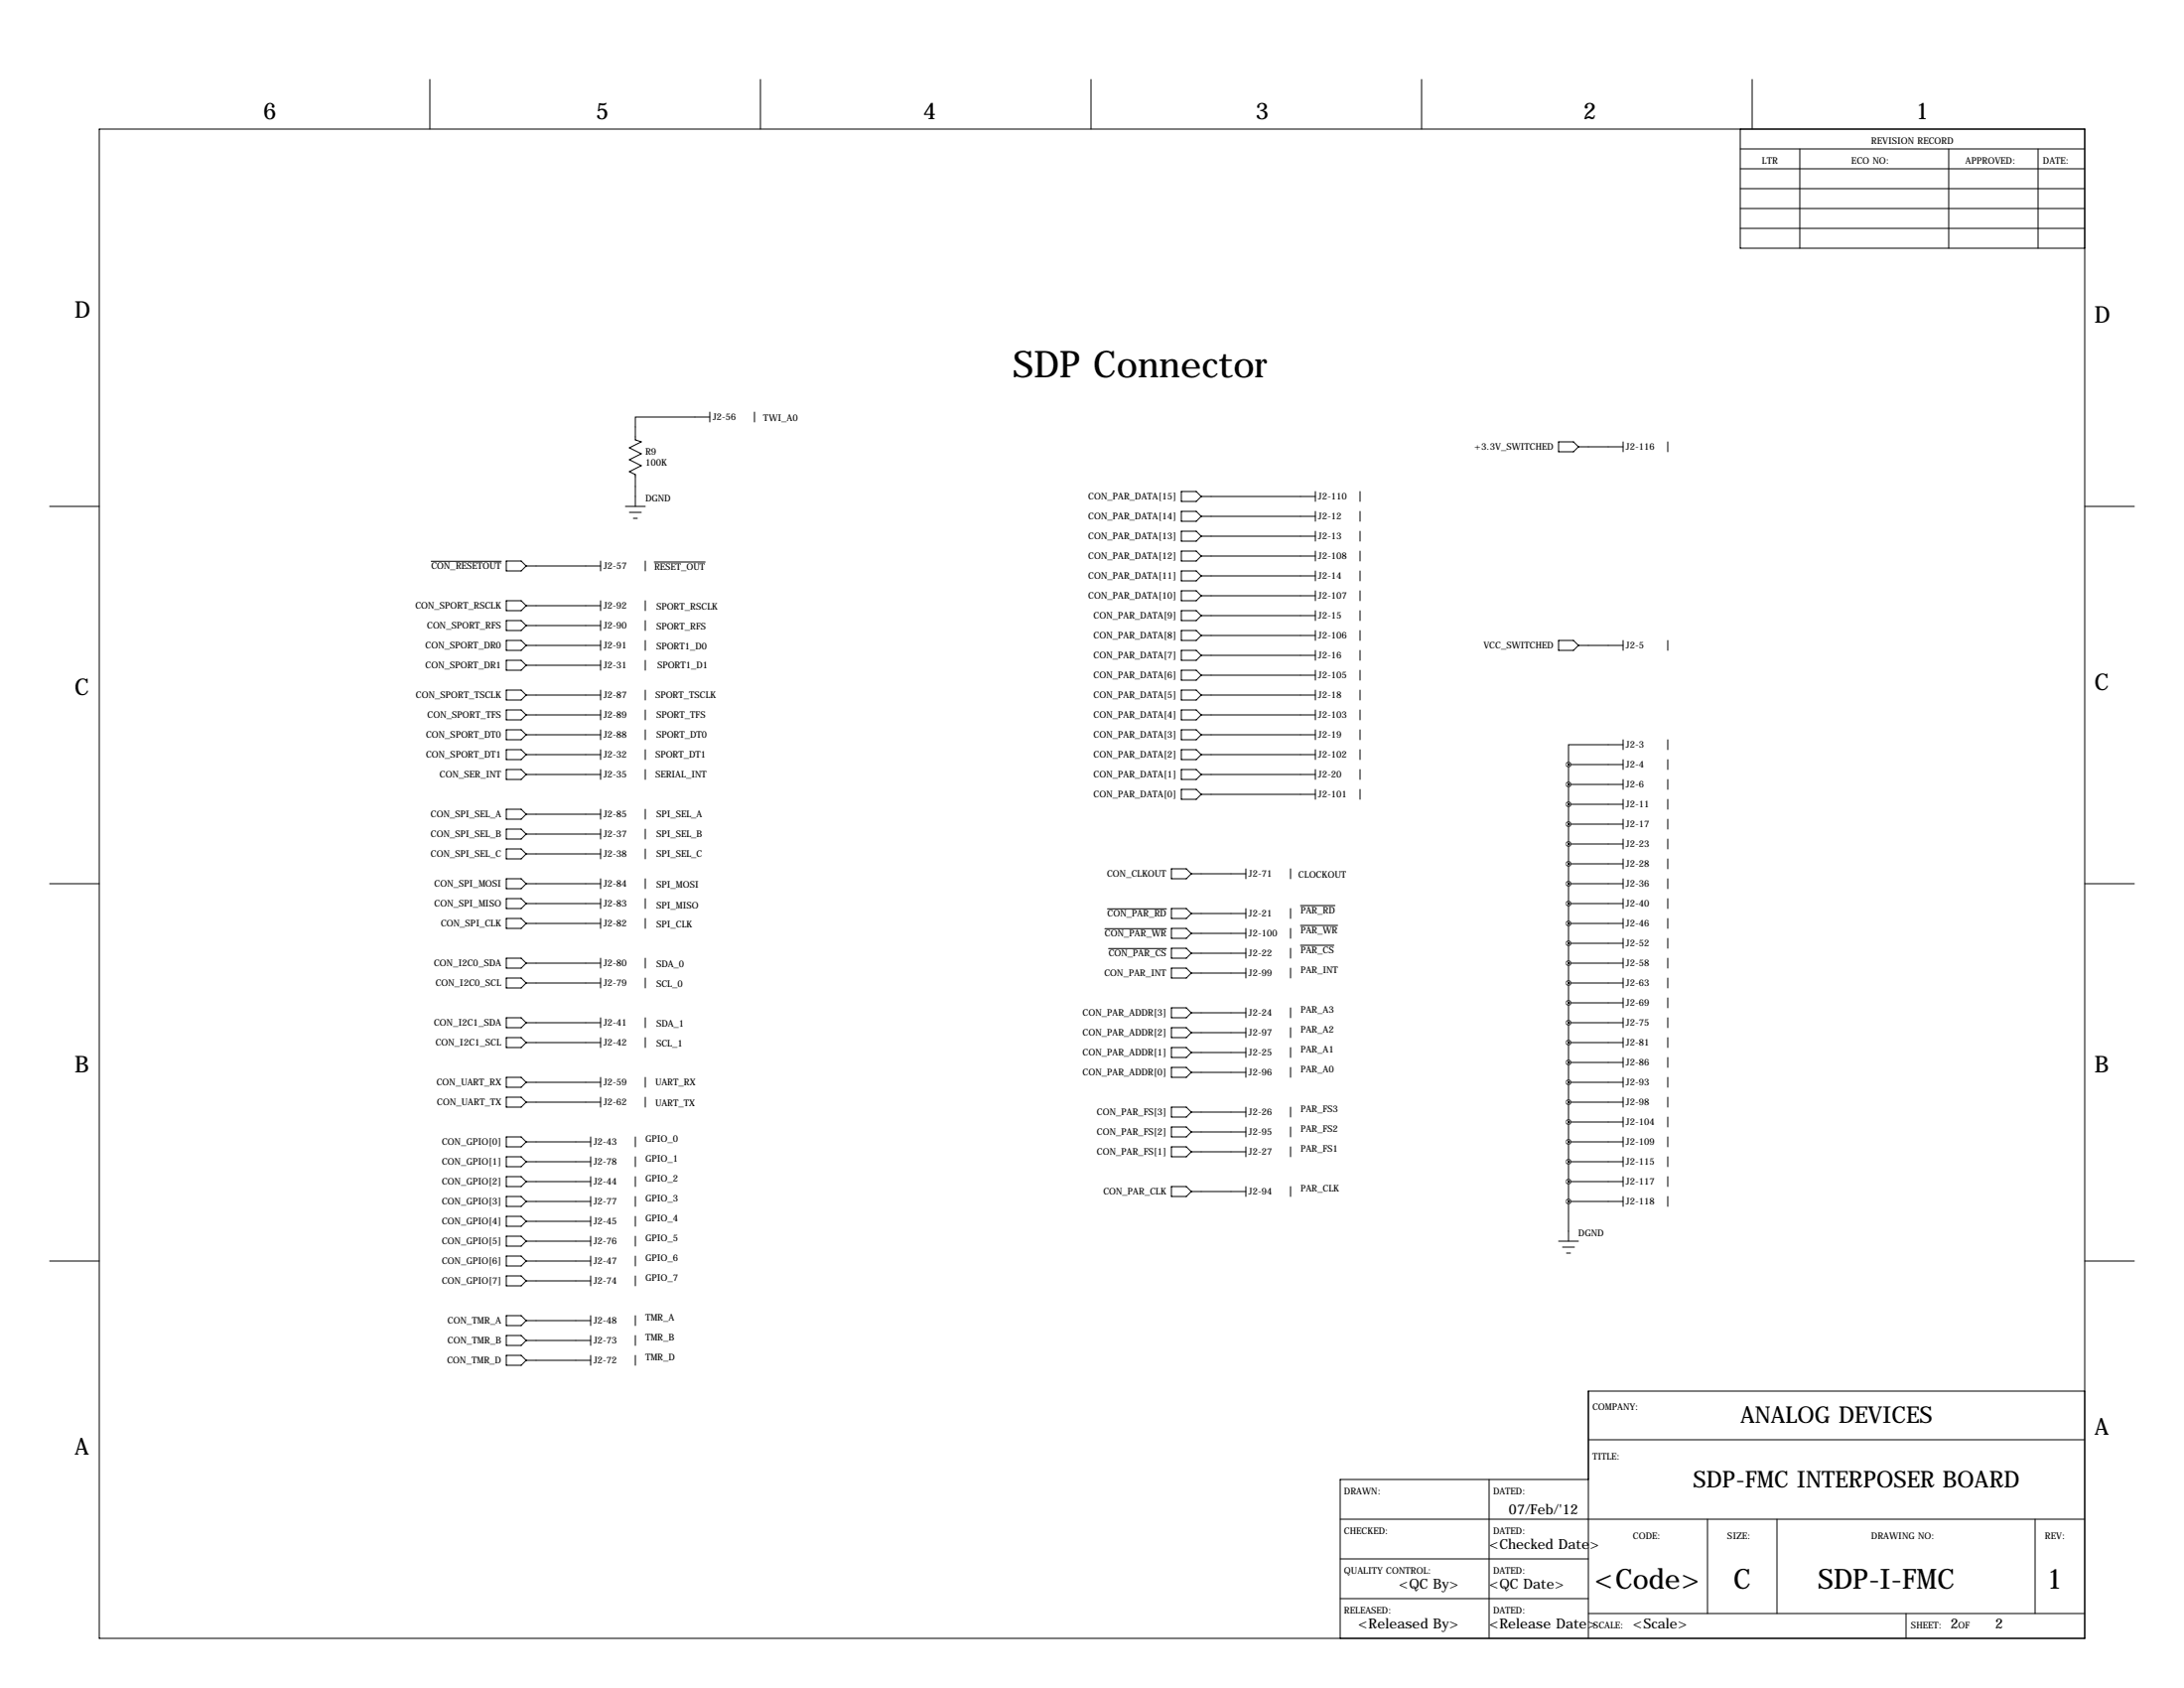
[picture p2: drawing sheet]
<svg xmlns="http://www.w3.org/2000/svg" width="559mm" height="432mm" viewBox="0 0 559 432" stroke-linecap="round" stroke-linejoin="round" font-family="sans-serif">
<g fill="none" stroke="#000" stroke-width=".25">
<path d="M25.4 33h508v386.1h-508zM110 20.3v12.7M194.6 20.3v12.7M279.1 20.3v12.7M363.7 20.3v12.7M445.3 38.1h88.1M445.3 33v30.5h88.1M448.3 20.3v12.7M460.5 38.1v25.4M498.6 38.1v25.4M521.5 38.1v25.4M445.3 48.3h88.1"/>
<path d="M445.3 43.2h88.1M445.3 53.3h88.1M445.3 58.4h88.1M181.6 106.7h-19v5.8l1.5 .5-3.1 1.6 3.1 1.5-3.1 1.5 3.1 1.5-3.1 1.5 1.6 .8v8.1M181.6 105.4v2.5M193 105.4v2.5M398.8 113h3.8l1.3 1.3-1.3 1.3h-3.8zM403.9 114.3h11.4M415.3 113v2.6M426.7 113v2.6M12.7 129.5h12.7M160 129.5h5.1"/>
<path d="M161 131.1h3.1M162.1 132.6h1M302.3 125.7h3.8l1.2 1.3-1.2 1.3h-3.8zM302.3 130.8h3.8l1.2 1.3-1.2 1.2h-3.8zM302.3 135.9h3.8l1.2 1.3-1.2 1.2h-3.8zM307.3 132.1h29.2M307.3 137.2h29.2M307.3 127h29.2M336.5 125.7v2.6M336.5 130.8v2.5M336.5 135.9v2.5M348 125.7v2.6"/>
<path d="M348 130.8v2.5M348 135.9v2.5M533.4 129.5h12.7M110.3 143.6h18M129.5 143.5h3.8l1.3 1.3-1.3 1.2h-3.8zM129.5 153.7h3.8l1.3 1.2-1.3 1.3h-3.8zM129.5 158.8h3.8l1.3 1.2-1.3 1.3h-3.8zM134.6 144.8h19.1M134.6 154.9h19.1M153.7 143.5v2.5M153.7 153.7v2.5M153.7 158.8v2.5"/>
<path d="M165.1 143.5v2.5M165.1 153.7v2.5M165.1 158.8v2.5M167.4 143.8h13M302.3 156.2h3.8l1.2 1.3-1.2 1.3h-3.8zM302.3 151.1h3.8l1.2 1.3-1.2 1.3h-3.8zM302.3 146h3.8l1.2 1.3-1.2 1.3h-3.8zM302.3 141h3.8l1.2 1.2-1.2 1.3h-3.8zM307.3 147.3h29.2M307.3 157.5h29.2M307.3 152.4h29.2M307.3 142.2h29.2"/>
<path d="M336.5 141v2.5M336.5 146v2.6M336.5 151.1v2.6M336.5 156.2v2.6M348 141v2.5M348 146v2.6M348 151.1v2.6M348 156.2v2.6M129.5 163.8h3.8l1.3 1.3-1.3 1.3h-3.8zM129.5 168.9h3.8l1.3 1.3-1.3 1.2h-3.8zM129.5 176.5h3.8l1.3 1.3-1.3 1.3h-3.8zM134.6 165.1h19.1"/>
<path d="M134.6 177.8h19.1M134.6 170.2h19.1M134.6 160h19.1M153.7 163.8v2.6M153.7 168.9v2.5M153.7 176.5v2.6M165.1 163.8v2.6M165.1 168.9v2.5M165.1 176.5v2.6M302.3 161.3h3.8l1.2 1.3-1.2 1.2h-3.8zM302.3 171.4h3.8l1.2 1.3-1.2 1.3h-3.8zM302.3 166.4h3.8l1.2 1.2-1.2 1.3h-3.8z"/>
<path d="M302.3 176.5h3.8l1.2 1.3-1.2 1.3h-3.8zM307.3 167.6h29.2M307.3 177.8h29.2M307.3 172.7h29.2M307.3 162.6h29.2M336.5 161.3v2.5M336.5 166.4v2.5M336.5 171.4v2.6M336.5 176.5v2.6M348 161.3v2.5M348 166.4v2.5M348 171.4v2.6"/>
<path d="M348 176.5v2.6M398.8 163.8h3.8l1.3 1.3-1.3 1.3h-3.8zM403.9 165.1h11.4M415.3 163.8v2.6M426.7 163.8v2.6M129.5 181.6h3.8l1.3 1.3-1.3 1.2h-3.8zM129.5 186.7h3.8l1.3 1.3-1.3 1.2h-3.8zM129.5 191.8h3.8l1.3 1.2-1.3 1.3h-3.8zM129.5 196.8h3.8l1.3 1.3-1.3 1.3h-3.8zM134.6 188h19.1M134.6 198.1h19.1M134.6 193h19.1"/>
<path d="M134.6 182.9h19.1M153.7 181.6v2.5M153.7 186.7v2.5M153.7 191.8v2.5M153.7 196.8v2.6M165.1 181.6v2.5M165.1 186.7v2.5M165.1 191.8v2.5M165.1 196.8v2.6M302.3 181.6h3.8l1.2 1.3-1.2 1.2h-3.8zM302.3 191.8h3.8l1.2 1.2-1.2 1.3h-3.8zM302.3 186.7h3.8l1.2 1.3-1.2 1.2h-3.8z"/>
<path d="M302.3 196.8h3.8l1.2 1.3-1.2 1.3h-3.8zM307.3 188h29.2M307.3 198.1h29.2M307.3 193h29.2M307.3 182.9h29.2M336.5 181.6v2.5M336.5 186.7v2.5M336.5 191.8v2.5M336.5 196.8v2.6M348 181.6v2.5M348 186.7v2.5M348 191.8v2.5"/>
<path d="M348 196.8v2.6M401.3 195.6h14M401.3 195.6v121.9M415.3 190.5h-14v5.1M415.3 189.2v2.6M415.3 194.3v2.5M415.3 199.4v2.5M426.7 189.2v2.6M426.7 194.3v2.5M426.7 199.4v2.5M129.5 207h3.8l1.3 1.3-1.3 1.2h-3.8zM129.5 212.1h3.8l1.3 1.3-1.3 1.2h-3.8z"/>
<path d="M129.5 217.2h3.8l1.3 1.2-1.3 1.3h-3.8zM134.6 213.4h19.1M134.6 218.4h19.1M134.6 208.3h19.1M153.7 207v2.5M153.7 212.1v2.5M153.7 217.2v2.5M165.1 207v2.5M165.1 212.1v2.5M165.1 217.2v2.5M302.3 201.9h3.8l1.2 1.3-1.2 1.3h-3.8zM307.3 203.2h29.2"/>
<path d="M336.5 201.9v2.6M348 201.9v2.6M401.3 200.7h14M401.3 205.7h14M401.3 210.8h14M401.3 215.9h14M415.3 204.5v2.5M415.3 209.5v2.6M415.3 214.6v2.6M415.3 219.7v2.5M426.7 204.5v2.5M426.7 209.5v2.6"/>
<path d="M426.7 214.6v2.6M426.7 219.7v2.5M12.7 226.1h12.7M129.5 234.9h3.8l1.3 1.3-1.3 1.3h-3.8zM129.5 229.9h3.8l1.3 1.2-1.3 1.3h-3.8zM129.5 224.8h3.8l1.3 1.3-1.3 1.2h-3.8zM134.6 226.1h19.1M134.6 231.1h19.1M134.6 236.2h19.1M153.7 224.8v2.5M153.7 229.9v2.5M153.7 234.9v2.6"/>
<path d="M165.1 224.8v2.5M165.1 229.9v2.5M165.1 234.9v2.6M282.7 237.6h15.7M283.4 232.5h15M299.7 232.4h3.8l1.3 1.3-1.3 1.2h-3.8zM299.7 222.2h3.8l1.3 1.3-1.3 1.3h-3.8zM299.7 237.5h3.8l1.3 1.3-1.3 1.2h-3.8zM304.8 233.7h14M304.8 223.5h14M304.8 238.8h14M318.8 222.2v2.6"/>
<path d="M318.8 232.4v2.5M318.8 237.5v2.5M330.2 222.2v2.6M330.2 232.4v2.5M330.2 237.5v2.5M332.7 236.7h9.5M332.7 231.6h8.9M401.3 226.1h14M401.3 221h14M401.3 231.1h14M401.3 236.2h14M415.3 224.8v2.5"/>
<path d="M415.3 229.9v2.5M415.3 234.9v2.6M426.7 224.8v2.5M426.7 229.9v2.5M426.7 234.9v2.6M533.4 226.1h12.7M129.5 245.1h3.8l1.3 1.3-1.3 1.2h-3.8zM129.5 250.2h3.8l1.3 1.3-1.3 1.2h-3.8zM134.6 246.4h19.1M134.6 251.5h19.1M153.7 245.1v2.5M153.7 250.2v2.5"/>
<path d="M165.1 245.1v2.5M165.1 250.2v2.5M283.6 242.6h14.8M299.7 242.6h3.8l1.3 1.2-1.3 1.3h-3.8zM299.7 247.6h3.8l1.3 1.3-1.3 1.3h-3.8zM299.7 257.8h3.8l1.3 1.3-1.3 1.2h-3.8zM304.8 243.8h14M304.8 259.1h14M304.8 248.9h14M318.8 242.6v2.5M318.8 247.6v2.6M318.8 257.8v2.5"/>
<path d="M330.2 242.6v2.5M330.2 247.6v2.6M330.2 257.8v2.5M332.7 241.8h8.6M401.3 241.3h14M401.3 246.4h14M401.3 251.5h14M401.3 256.5h14M415.3 240v2.6M415.3 245.1v2.5M415.3 250.2v2.5M415.3 255.3v2.5"/>
<path d="M426.7 240v2.6M426.7 245.1v2.5M426.7 250.2v2.5M426.7 255.3v2.5M129.5 260.3h3.8l1.3 1.3-1.3 1.3h-3.8zM129.5 265.4h3.8l1.3 1.3-1.3 1.3h-3.8zM129.5 275.6h3.8l1.3 1.3-1.3 1.2h-3.8zM134.6 261.6h19.1M134.6 266.7h19.1M134.6 276.9h19.1M153.7 260.3v2.6M153.7 265.4v2.6"/>
<path d="M153.7 275.6v2.5M165.1 260.3v2.6M165.1 265.4v2.6M165.1 275.6v2.5M299.7 262.9h3.8l1.3 1.3-1.3 1.2h-3.8zM299.7 268h3.8l1.3 1.2-1.3 1.3h-3.8zM299.7 273h3.8l1.3 1.3-1.3 1.3h-3.8zM304.8 269.2h14M304.8 274.3h14M304.8 264.2h14M318.8 262.9v2.5M318.8 268v2.5"/>
<path d="M318.8 273v2.6M330.2 262.9v2.5M330.2 268v2.5M330.2 273v2.6M401.3 261.6h14M401.3 266.7h14M401.3 276.9h14M401.3 271.8h14M415.3 260.3v2.6M415.3 265.4v2.6M415.3 270.5v2.5M415.3 275.6v2.5"/>
<path d="M426.7 260.3v2.6M426.7 265.4v2.6M426.7 270.5v2.5M426.7 275.6v2.5M129.5 280.7h3.8l1.3 1.2-1.3 1.3h-3.8zM129.5 290.8h3.8l1.3 1.3-1.3 1.3h-3.8zM129.5 295.9h3.8l1.3 1.3-1.3 1.2h-3.8zM134.6 292.1h16.5M134.6 281.9h19.1M134.6 297.2h16.5M151.1 290.8v2.6M151.1 295.9v2.5"/>
<path d="M153.7 280.7v2.5M162.6 290.8v2.6M162.6 295.9v2.5M165.1 280.7v2.5M299.7 283.2h3.8l1.3 1.3-1.3 1.3h-3.8zM299.7 288.3h3.8l1.3 1.3-1.3 1.2h-3.8zM299.7 293.4h3.8l1.3 1.2-1.3 1.3h-3.8zM304.8 284.5h14M304.8 294.6h14M304.8 289.6h14M318.8 283.2v2.6M318.8 288.3v2.5"/>
<path d="M318.8 293.4v2.5M330.2 283.2v2.6M330.2 288.3v2.5M330.2 293.4v2.5M401.3 292.1h14M401.3 281.9h14M401.3 297.2h14M401.3 287h14M415.3 280.7v2.5M415.3 285.8v2.5M415.3 290.8v2.6M415.3 295.9v2.5"/>
<path d="M426.7 280.7v2.5M426.7 285.8v2.5M426.7 290.8v2.6M426.7 295.9v2.5M129.5 306.1h3.8l1.3 1.2-1.3 1.3h-3.8zM129.5 301h3.8l1.3 1.3-1.3 1.2h-3.8zM129.5 311.1h3.8l1.3 1.3-1.3 1.3h-3.8zM129.5 316.2h3.8l1.3 1.3-1.3 1.3h-3.8zM134.6 302.3h16.5M134.6 312.4h16.5M134.6 317.5h16.5M134.6 307.3h16.5"/>
<path d="M151.1 301v2.5M151.1 306.1v2.5M151.1 311.1v2.6M151.1 316.2v2.6M162.6 301v2.5M162.6 306.1v2.5M162.6 311.1v2.6M162.6 316.2v2.6M299.7 303.5h3.8l1.3 1.3-1.3 1.3h-3.8zM304.8 304.8h14M318.8 303.5v2.6M330.2 303.5v2.6"/>
<path d="M398.8 317.5h5.1M399.8 319h3M401.3 302.3h14M401.3 307.3h14M415.3 301v2.5M415.3 306.1v2.5M426.7 301v2.5M426.7 306.1v2.5M12.7 322.6h12.7M129.5 321.3h3.8l1.3 1.3-1.3 1.2h-3.8zM129.5 326.4h3.8l1.3 1.3-1.3 1.2h-3.8zM129.5 336.5h3.8l1.3 1.3-1.3 1.3h-3.8z"/>
<path d="M134.6 322.6h16.5M134.6 337.8h16.5M134.6 327.7h16.5M151.1 321.3v2.5M151.1 326.4v2.5M151.1 336.5v2.6M162.6 321.3v2.5M162.6 326.4v2.5M162.6 336.5v2.6M400.8 320.5h1M533.4 322.6h12.7M129.5 341.6h3.8l1.3 1.3-1.3 1.3h-3.8z"/>
<path d="M129.5 346.7h3.8l1.3 1.3-1.3 1.2h-3.8zM134.6 348h16.5M134.6 342.9h16.5M151.1 341.6v2.6M151.1 346.7v2.5M162.6 341.6v2.6M162.6 346.7v2.5M533.4 355.9h-127v63.2M381 378.5v40.6M406.4 368.3h127M406.4 378.5h-63.5v40.6M342.9 388.6h190.5"/>
<path d="M342.9 398.8h63.5M436.9 388.6v24.1M454.7 388.6v24.1M520.7 388.6v24.1M342.9 408.9h63.5M406.4 412.7h127M487.7 412.7v6.4"/>
</g>
<path d="M401.3 200.7a.05 .05 0 0 0 .1 0 .05 .05 0 0 0-.1 0zM401.3 205.7a.05 .05 0 0 0 .1 0 .05 .05 0 0 0-.1 0zM401.3 210.8a.05 .05 0 0 0 .1 0 .05 .05 0 0 0-.1 0zM401.3 215.9a.05 .05 0 0 0 .1 0 .05 .05 0 0 0-.1 0zM401.3 221a.05 .05 0 0 0 .1 0 .05 .05 0 0 0-.1 0zM401.3 226.1a.05 .05 0 0 0 .1 0 .05 .05 0 0 0-.1 0zM401.3 231.1a.05 .05 0 0 0 .1 0 .05 .05 0 0 0-.1 0zM401.3 236.2a.05 .05 0 0 0 .1 0 .05 .05 0 0 0-.1 0zM401.3 241.3a.05 .05 0 0 0 .1 0 .05 .05 0 0 0-.1 0zM401.3 246.4a.05 .05 0 0 0 .1 0 .05 .05 0 0 0-.1 0zM401.3 251.5a.05 .05 0 0 0 .1 0 .05 .05 0 0 0-.1 0zM401.3 256.5a.05 .05 0 0 0 .1 0 .05 .05 0 0 0-.1 0zM401.3 261.6a.05 .05 0 0 0 .1 0 .05 .05 0 0 0-.1 0zM401.3 266.7a.05 .05 0 0 0 .1 0 .05 .05 0 0 0-.1 0zM401.3 271.8a.05 .05 0 0 0 .1 0 .05 .05 0 0 0-.1 0zM401.3 276.9a.05 .05 0 0 0 .1 0 .05 .05 0 0 0-.1 0zM401.3 281.9a.05 .05 0 0 0 .1 0 .05 .05 0 0 0-.1 0zM401.3 287a.05 .05 0 0 0 .1 0 .05 .05 0 0 0-.1 0zM401.3 292.1a.05 .05 0 0 0 .1 0 .05 .05 0 0 0-.1 0zM401.3 297.2a.05 .05 0 0 0 .1 0 .05 .05 0 0 0-.1 0zM401.3 302.3a.05 .05 0 0 0 .1 0 .05 .05 0 0 0-.1 0zM401.3 307.3a.05 .05 0 0 0 .1 0 .05 .05 0 0 0-.1 0zM401.3 195.6a.05 .05 0 0 0 .1 0 .05 .05 0 0 0-.1 0z" fill="#000" stroke="#000" stroke-width="1.3"/>
<text font-size="9.5" x="259.1" y="96.5">SDP Connector</text>
<g font-size="7.1">
<text x="408" y="406.4">&lt;Code&gt;</text>
<text x="443.5" y="406.4">C</text>
<text x="465.1" y="406.4">SDP-I-FMC</text>
<text x="523.7" y="406.4">1</text>
</g>
<g font-size="5.9">
<text x="67.3" y="30.5">6</text>
<text x="152.4" y="30.5">5</text>
<text x="236.2" y="30.5">4</text>
<text x="321.3" y="30.5">3</text>
<text x="405.1" y="30.5">2</text>
<text x="490.2" y="30.5">1</text>
<text x="19" y="81.3">D</text>
<text x="535.9" y="82.6">D</text>
<text x="19" y="177.8">C</text>
<text x="535.9" y="176.5">C</text>
<text x="19" y="274.3">B</text>
<text x="535.9" y="274.3">B</text>
<text x="445.3" y="364">ANALOG DEVICES</text>
<text x="535.9" y="367">A</text>
<text x="19" y="372.1">A</text>
<text x="433.2" y="380.5">SDP-FMC INTERPOSER BOARD</text>
</g>
<g font-size="3.6">
<text x="386.1" y="387.3">07/Feb/'12</text>
<text x="381" y="396.2">&lt;Checked Date&gt;</text>
<text x="357.9" y="406.4">&lt;QC By&gt;</text>
<text x="381" y="406.4">&lt;QC Date&gt;</text>
<text x="347.5" y="416.5">&lt;Released By&gt;</text>
<text x="381" y="416.5">&lt;Release Date&gt;</text>
<text x="417.8" y="416.5">&lt;Scale&gt;</text>
<text x="499.1" y="416.5">2</text>
<text x="510.5" y="416.5">2</text>
</g>
<g font-size="2.4">
<text x="450.8" y="41.9">LTR</text>
<text x="473.7" y="41.9">ECO NO:</text>
<text x="478.8" y="36.8">REVISION RECORD</text>
<text x="502.9" y="41.9">APPROVED:</text>
<text x="522.7" y="41.9">DATE:</text>
<text x="182.4" y="107.5">J2-56</text>
<text x="195.3" y="107.7">TWI_A0</text>
<text x="165.1" y="116.3">R9</text>
<text x="165.1" y="119">100K</text>
<text x="377.3" y="115.1">+3.3V_SWITCHED</text>
<text x="416.1" y="115.1">J2-116</text>
<text x="165.1" y="128.3">DGND</text>
<text x="278.4" y="127.8">CON_PAR_DATA[15]</text>
<text x="337.3" y="127.8">J2-110</text>
<text x="278.4" y="132.9">CON_PAR_DATA[14]</text>
<text x="278.4" y="138">CON_PAR_DATA[13]</text>
<text x="337.3" y="132.9">J2-12</text>
<text x="337.3" y="138">J2-13</text>
<text x="278.4" y="143.1">CON_PAR_DATA[12]</text>
<text x="337.3" y="143.1">J2-108</text>
<text x="110.3" y="145.6">CON_RESETOUT</text>
<text x="154.4" y="145.6">J2-57</text>
<text x="167.4" y="145.8">RESET_OUT</text>
<text x="278.4" y="148.2">CON_PAR_DATA[11]</text>
<text x="337.3" y="148.2">J2-14</text>
<text x="106.3" y="155.8">CON_SPORT_RSCLK</text>
<text x="154.4" y="155.8">J2-92</text>
<text x="167.9" y="156">SPORT_RSCLK</text>
<text x="278.4" y="153.2">CON_PAR_DATA[10]</text>
<text x="337.3" y="153.2">J2-107</text>
<text x="109.3" y="160.9">CON_SPORT_RFS</text>
<text x="154.4" y="160.9">J2-90</text>
<text x="167.9" y="161">SPORT_RFS</text>
<text x="279.8" y="158.3">CON_PAR_DATA[9]</text>
<text x="337.3" y="158.3">J2-15</text>
<text x="108.8" y="165.9">CON_SPORT_DR0</text>
<text x="154.4" y="165.9">J2-91</text>
<text x="167.9" y="166.1">SPORT1_D0</text>
<text x="279.8" y="163.4">CON_PAR_DATA[8]</text>
<text x="337.3" y="163.4">J2-106</text>
<text x="379.6" y="165.9">VCC_SWITCHED</text>
<text x="416.1" y="165.9">J2-5</text>
<text x="108.8" y="171">CON_SPORT_DR1</text>
<text x="154.4" y="171">J2-31</text>
<text x="168.1" y="170.9">SPORT1_D1</text>
<text x="279.8" y="168.5">CON_PAR_DATA[7]</text>
<text x="279.8" y="173.6">CON_PAR_DATA[6]</text>
<text x="337.3" y="168.5">J2-16</text>
<text x="337.3" y="173.6">J2-105</text>
<text x="106.4" y="178.6">CON_SPORT_TSCLK</text>
<text x="154.4" y="178.6">J2-87</text>
<text x="167.6" y="178.6">SPORT_TSCLK</text>
<text x="279.8" y="178.6">CON_PAR_DATA[5]</text>
<text x="337.3" y="178.6">J2-18</text>
<text x="109.4" y="183.7">CON_SPORT_TFS</text>
<text x="154.4" y="183.7">J2-89</text>
<text x="167.9" y="183.6">SPORT_TFS</text>
<text x="279.8" y="183.7">CON_PAR_DATA[4]</text>
<text x="337.3" y="183.7">J2-103</text>
<text x="109" y="188.8">CON_SPORT_DT0</text>
<text x="154.4" y="188.8">J2-88</text>
<text x="167.9" y="188.7">SPORT_DT0</text>
<text x="279.8" y="188.8">CON_PAR_DATA[3]</text>
<text x="337.3" y="188.8">J2-19</text>
<text x="416.1" y="191.3">J2-3</text>
<text x="109" y="193.9">CON_SPORT_DT1</text>
<text x="154.4" y="193.9">J2-32</text>
<text x="167.6" y="193.8">SPORT_DT1</text>
<text x="279.8" y="193.9">CON_PAR_DATA[2]</text>
<text x="337.3" y="193.9">J2-102</text>
<text x="416.1" y="196.4">J2-4</text>
<text x="112.5" y="199">CON_SER_INT</text>
<text x="154.4" y="199">J2-35</text>
<text x="167.6" y="198.9">SERIAL_INT</text>
<text x="279.8" y="199">CON_PAR_DATA[1]</text>
<text x="337.3" y="199">J2-20</text>
<text x="416.1" y="201.5">J2-6</text>
<text x="110.2" y="209.1">CON_SPI_SEL_A</text>
<text x="154.4" y="209.1">J2-85</text>
<text x="167.9" y="209">SPI_SEL_A</text>
<text x="279.8" y="204">CON_PAR_DATA[0]</text>
<text x="337.3" y="204">J2-101</text>
<text x="416.1" y="206.6">J2-11</text>
<text x="110.2" y="214.2">CON_SPI_SEL_B</text>
<text x="154.4" y="214.2">J2-37</text>
<text x="167.9" y="214.1">SPI_SEL_B</text>
<text x="416.1" y="211.7">J2-17</text>
<text x="110.2" y="219.3">CON_SPI_SEL_C</text>
<text x="154.4" y="219.3">J2-38</text>
<text x="167.9" y="219.2">SPI_SEL_C</text>
<text x="416.1" y="216.7">J2-23</text>
<text x="416.1" y="221.8">J2-28</text>
<text x="111.2" y="226.9">CON_SPI_MOSI</text>
<text x="154.4" y="226.9">J2-84</text>
<text x="167.9" y="227.1">SPI_MOSI</text>
<text x="283.2" y="224.4">CON_CLKOUT</text>
<text x="319.5" y="224.4">J2-71</text>
<text x="332.2" y="224.5">CLOCKOUT</text>
<text x="416.1" y="226.9">J2-36</text>
<text x="111.2" y="232">CON_SPI_MISO</text>
<text x="154.4" y="232">J2-83</text>
<text x="167.9" y="232.4">SPI_MISO</text>
<text x="332.7" y="233.7">PAR_RD</text>
<text x="416.1" y="232">J2-40</text>
<text x="112.8" y="237.1">CON_SPI_CLK</text>
<text x="154.4" y="237.1">J2-82</text>
<text x="167.9" y="237.2">SPI_CLK</text>
<text x="282.7" y="239.6">CON_PAR_WR</text>
<text x="283.4" y="234.5">CON_PAR_RD</text>
<text x="319.5" y="234.5">J2-21</text>
<text x="319.5" y="239.6">J2-100</text>
<text x="332.7" y="238.8">PAR_WR</text>
<text x="416.1" y="237.1">J2-46</text>
<text x="283.6" y="244.7">CON_PAR_CS</text>
<text x="319.5" y="244.7">J2-22</text>
<text x="332.7" y="243.8">PAR_CS</text>
<text x="416.1" y="242.1">J2-52</text>
<text x="111" y="247.2">CON_I2C0_SDA</text>
<text x="154.4" y="247.2">J2-80</text>
<text x="167.9" y="247.4">SDA_0</text>
<text x="282.6" y="249.8">CON_PAR_INT</text>
<text x="319.5" y="249.8">J2-99</text>
<text x="332.7" y="248.9">PAR_INT</text>
<text x="416.1" y="247.2">J2-58</text>
<text x="111.4" y="252.3">CON_I2C0_SCL</text>
<text x="154.4" y="252.3">J2-79</text>
<text x="167.9" y="252.5">SCL_0</text>
<text x="416.1" y="252.3">J2-63</text>
<text x="416.1" y="257.4">J2-69</text>
<text x="111" y="262.5">CON_I2C1_SDA</text>
<text x="154.4" y="262.5">J2-41</text>
<text x="167.9" y="262.6">SDA_1</text>
<text x="277" y="259.9">CON_PAR_ADDR[3]</text>
<text x="319.5" y="259.9">J2-24</text>
<text x="332.7" y="259.1">PAR_A3</text>
<text x="416.1" y="262.5">J2-75</text>
<text x="111.4" y="267.5">CON_I2C1_SCL</text>
<text x="154.4" y="267.5">J2-42</text>
<text x="167.9" y="267.7">SCL_1</text>
<text x="277" y="265">CON_PAR_ADDR[2]</text>
<text x="319.5" y="265">J2-97</text>
<text x="332.7" y="264.2">PAR_A2</text>
<text x="332.7" y="269.2">PAR_A1</text>
<text x="416.1" y="267.5">J2-81</text>
<text x="277" y="275.2">CON_PAR_ADDR[0]</text>
<text x="277" y="270.1">CON_PAR_ADDR[1]</text>
<text x="319.5" y="270.1">J2-25</text>
<text x="319.5" y="275.2">J2-96</text>
<text x="332.7" y="274.3">PAR_A0</text>
<text x="416.1" y="272.6">J2-86</text>
<text x="111.7" y="277.7">CON_UART_RX</text>
<text x="154.4" y="277.7">J2-59</text>
<text x="167.6" y="277.6">UART_RX</text>
<text x="416.1" y="277.7">J2-93</text>
<text x="111.8" y="282.8">CON_UART_TX</text>
<text x="154.4" y="282.8">J2-62</text>
<text x="167.6" y="283">UART_TX</text>
<text x="280.7" y="285.3">CON_PAR_FS[3]</text>
<text x="319.5" y="285.3">J2-26</text>
<text x="332.7" y="284.5">PAR_FS3</text>
<text x="416.1" y="282.8">J2-98</text>
<text x="416.1" y="287.9">J2-104</text>
<text x="113.1" y="292.9">CON_GPIO[0]</text>
<text x="151.9" y="292.9">J2-43</text>
<text x="165.1" y="292.1">GPIO_0</text>
<text x="280.7" y="290.4">CON_PAR_FS[2]</text>
<text x="319.5" y="290.4">J2-95</text>
<text x="332.7" y="289.6">PAR_FS2</text>
<text x="416.1" y="292.9">J2-109</text>
<text x="113.1" y="298">CON_GPIO[1]</text>
<text x="151.9" y="298">J2-78</text>
<text x="165.1" y="297.2">GPIO_1</text>
<text x="280.7" y="295.5">CON_PAR_FS[1]</text>
<text x="319.5" y="295.5">J2-27</text>
<text x="332.7" y="294.6">PAR_FS1</text>
<text x="416.1" y="298">J2-115</text>
<text x="113.1" y="303.1">CON_GPIO[2]</text>
<text x="151.9" y="303.1">J2-44</text>
<text x="165.1" y="302.3">GPIO_2</text>
<text x="282.3" y="305.6">CON_PAR_CLK</text>
<text x="319.5" y="305.6">J2-94</text>
<text x="332.7" y="304.8">PAR_CLK</text>
<text x="416.1" y="303.1">J2-117</text>
<text x="113.1" y="308.2">CON_GPIO[3]</text>
<text x="151.9" y="308.2">J2-77</text>
<text x="165.1" y="307.3">GPIO_3</text>
<text x="416.1" y="308.2">J2-118</text>
<text x="113.1" y="313.3">CON_GPIO[4]</text>
<text x="151.9" y="313.3">J2-45</text>
<text x="165.1" y="312.4">GPIO_4</text>
<text x="165.1" y="317.5">GPIO_5</text>
<text x="403.9" y="316.2">DGND</text>
<text x="113.1" y="323.4">CON_GPIO[6]</text>
<text x="113.1" y="318.3">CON_GPIO[5]</text>
<text x="151.9" y="323.4">J2-47</text>
<text x="151.9" y="318.3">J2-76</text>
<text x="165.1" y="322.6">GPIO_6</text>
<text x="113.1" y="328.5">CON_GPIO[7]</text>
<text x="151.9" y="328.5">J2-74</text>
<text x="165.1" y="327.7">GPIO_7</text>
<text x="114.6" y="338.7">CON_TMR_A</text>
<text x="151.9" y="338.7">J2-48</text>
<text x="165.1" y="337.8">TMR_A</text>
<text x="114.6" y="343.7">CON_TMR_B</text>
<text x="151.9" y="343.7">J2-73</text>
<text x="165.1" y="342.9">TMR_B</text>
<text x="165.1" y="348">TMR_D</text>
<text x="114.4" y="348.8">CON_TMR_D</text>
<text x="151.9" y="348.8">J2-72</text>
<text x="407.4" y="360.7">COMPANY:</text>
<text x="407.4" y="373.4">TITLE:</text>
<text x="343.9" y="382.3">DRAWN:</text>
<text x="382" y="382.3">DATED:</text>
<text x="343.9" y="392.4">CHECKED:</text>
<text x="382" y="392.4">DATED:</text>
<text x="417.8" y="393.7">CODE:</text>
<text x="442" y="393.7">SIZE:</text>
<text x="478.8" y="393.7">DRAWING NO:</text>
<text x="523.2" y="393.7">REV:</text>
<text x="343.9" y="402.6">QUALITY CONTROL:</text>
<text x="382" y="402.6">DATED:</text>
<text x="343.9" y="412.7">RELEASED:</text>
<text x="382" y="412.7">DATED:</text>
<text x="407.7" y="416.6">SCALE:</text>
<text x="488.9" y="416.6">SHEET:</text>
<text x="501" y="416.6">OF</text>
</g>
</svg>
